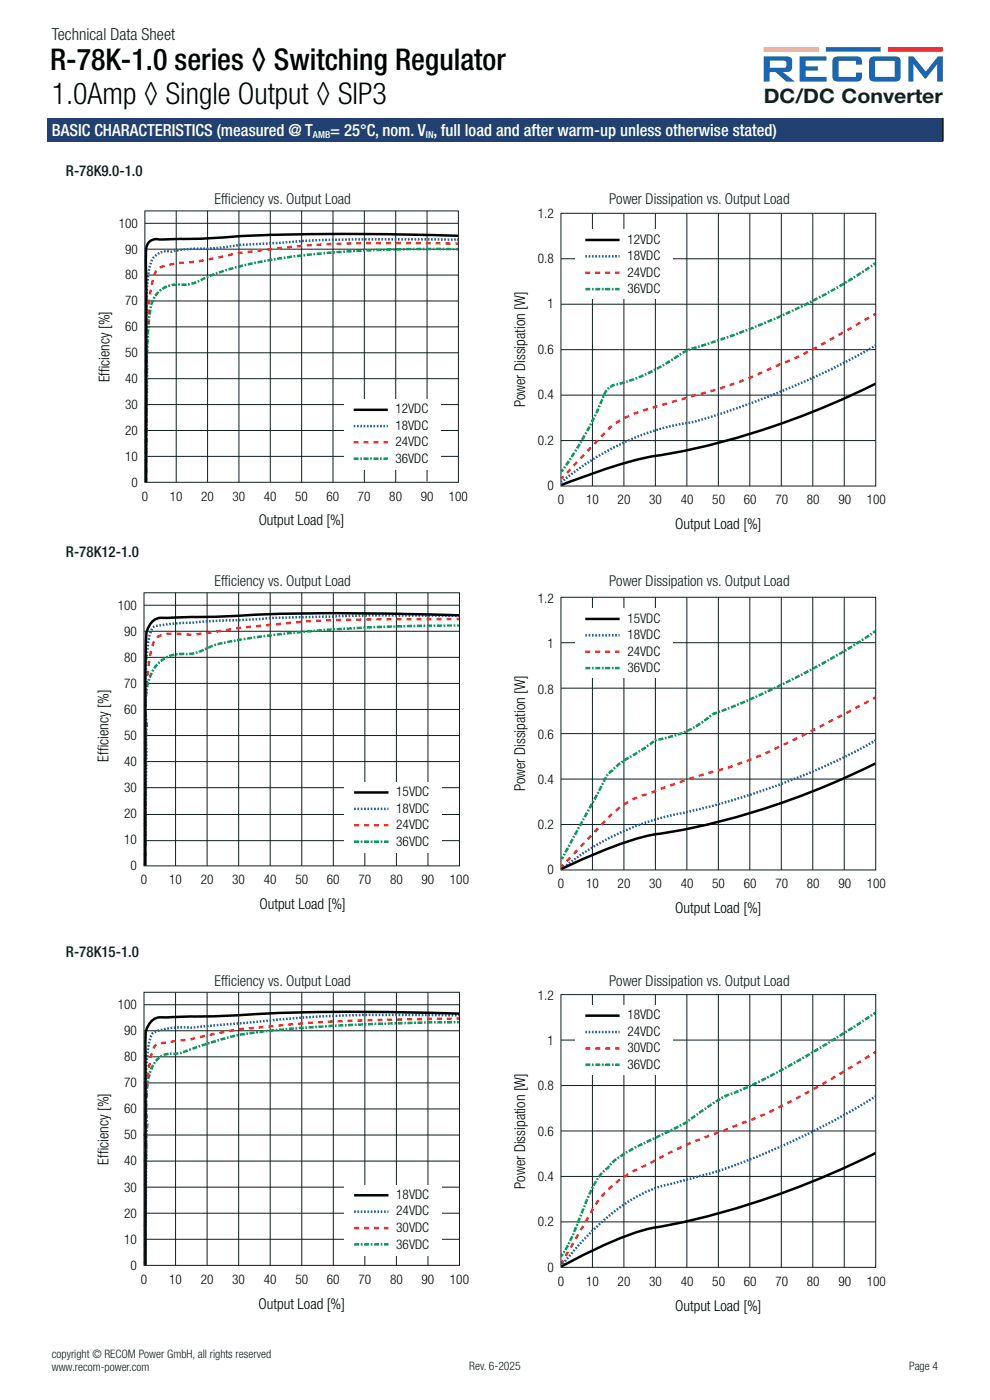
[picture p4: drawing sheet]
<svg xmlns="http://www.w3.org/2000/svg" width="210mm" height="297mm" viewBox="0 0 210 297" stroke-linecap="round" stroke-linejoin="round" font-family="sans-serif">
<path d="M162 10h11.6v.9l-11.6 .1z" fill="#fdbb27"/>
<path d="M175.2 10h11.6v.9l-11.6 .1z" fill="#1c65b0"/>
<path d="M188.4 10h11.6v.9l-11.6 .1z" fill="#d5282c"/>
<g fill="#1c65b0">
<path d="M169.6 12h5.7v.9h-4.4v1.2h2.5l.1 .8-2.6 .1v1.2l4.4 .1 .1 1h-5.8z"/>
<path d="M176.9 12.2l.9-.2h3.9a1.2 1.2 0 0 1 1.1 1.7h-1.2l-.1-.8h-3.6v3.4h3.6l.1-.9h1.2l.1 .8-.3 .8-.6 .3h-4.3a.99 .99 0 0 1-1.1-1.1v-3.3z"/>
<path d="M192.7 12h1.1l2.6 3.2 2.5-3.2h1.1v5.3h-1.2v-3.8l-2.5 3.2-.2-.1-2.4-3.1 .1 3.8h-1.1z"/>
<path d="M163.3 12.9h3a.4 .4 0 0 1 .5 .4v.6a.4 .4 0 0 1-.5 .5h-3zM162 12v5.3h1.3v-2h1.1l2.4 2h1.8l-2.5-2h.7a1.15 1.15 0 0 0 1.2-1.6 1.24 1.24 0 0 0-1-1.7z"/>
<path d="M185.6 12.9h4.2v3.4h-4.2zM184.6 12.2l-.2 .7v3.3a.97 .97 0 0 0 1.1 1.1h4.4l.7-.2 .4-.6 .1-3.4a1 1 0 0 0-1.2-1.1h-4.4z"/>
</g>
<g fill="none" stroke="#101f1e" stroke-width=".21">
<path d="M30.7 47.4h66.5M30.7 52.9h66.5M30.7 44.7h66.5v57.6h-66.5zM30.9 58.4h66.3M37.4 44.7v57.6M44 44.7v57.6M50.7 44.7v57.6M57.3 44.7v57.6M64 44.7v57.6M70.6 44.7v57.6M77.3 44.7v57.6M83.9 44.7v57.6"/>
<path d="M90.6 44.7v57.4M30.8 63.8h66.4M30.9 69.3h66.3M30.9 74.8h66.3M30.8 91.3h66.4M30.8 96.8h66.4M30.9 80.3h66.3M30.9 85.8h66.3"/>
</g>
<path d="M96.7 52.9h.5M31 101.6v.5" fill="none" stroke="#029854" stroke-width=".53"/>
<path d="M31 101.2v-.5" fill="none" stroke="#029854" stroke-width=".53" stroke-dasharray=".4 .4" stroke-linecap="butt"/>
<path d="M31 100.5v-5.7a377.1 377.1 0 0 1 .7-27.5 8.8 8.8 0 0 1 1.9-5.3 6.4 6.4 0 0 1 5.5-1.6 9.2 9.2 0 0 0 4.6-1.5 69.4 69.4 0 0 1 19.7-4.6 245.3 245.3 0 0 1 33.1-1.5" fill="none" stroke="#029854" stroke-width=".53" stroke-dasharray="1.1 .4 .4 .4" stroke-linecap="butt"/>
<path d="M96.6 51.7h.5M31 101.4v.5" fill="none" stroke="#ea2f31" stroke-width=".53"/>
<path d="M31 100.3v-16a149.8 149.8 0 0 1 .9-22.6l.8-3.3a2.58 2.58 0 0 1 2.4-2.1l3.6-.6a25.1 25.1 0 0 0 6.7-.9 97.2 97.2 0 0 1 13.8-2.1 192.2 192.2 0 0 1 27.3-1.1l9.6 .1" fill="none" stroke="#ea2f31" stroke-width=".53" stroke-dasharray="1.1 1.1" stroke-linecap="butt"/>
<path d="M97 50.8h.1M31 101.9v.2" fill="none" stroke="#1c57a4" stroke-width=".53"/>
<path d="M31 101.6l.2-24.7a123.6 123.6 0 0 1 .3-19.2l.3-1.4a3.8 3.8 0 0 1 4.6-2.9 33.2 33.2 0 0 1 8.2-.7l2.6-.2a95.3 95.3 0 0 1 12.8-1 226.1 226.1 0 0 1 25.6-.7h11.2" fill="none" stroke="#1c57a4" stroke-width=".53" stroke-dasharray=".4 .4" stroke-linecap="butt"/>
<path d="M97.2 50a562.9 562.9 0 0 0-46.5 .1l-7.8 .5-8.7 .2a2.35 2.35 0 0 0-3.2 2.3v49.2" fill="none" stroke="#000001" stroke-width=".53"/>
<path d="M72.9 84.8h20.6v14.9h-20.6z" fill="#fff"/>
<path d="M75 86.9h7.3M97.5 130.5a531.6 531.6 0 0 0-43.7-.1l-8.1 .4-10.8 .3a3.6 3.6 0 0 0-3.8 3.2l-.3 8.6v40.8" fill="none" stroke="#000001" stroke-width=".53"/>
<path d="M75 90.4h7.3" fill="none" stroke="#1c57a4" stroke-width=".53" stroke-dasharray=".4" stroke-linecap="butt"/>
<path d="M75 93.9h7.3" fill="none" stroke="#ea2f31" stroke-width=".53" stroke-dasharray="1.1" stroke-linecap="butt"/>
<path d="M75 97.3h7.3M30.8 181.9l.1-23.8a35.8 35.8 0 0 0-.1-8 15.6 15.6 0 0 1 1.8-8.2 7.2 7.2 0 0 1 7.3-3.1 14.8 14.8 0 0 0 5.4-1.9l1-.3a151.2 151.2 0 0 1 25.8-3.2l11.2-.5 13.5-.2" fill="none" stroke="#029854" stroke-width=".53" stroke-dasharray="1.1 .4 .4 .4" stroke-linecap="butt"/>
<g fill="none" stroke="#101f1e" stroke-width=".21">
<path d="M30.5 128.4h67M30.5 125.8h67v57.9h-67zM30.6 133.9h66.9M30.7 139.4h66.8M37.2 125.8v57.9M43.9 125.8v57.9M50.6 125.8v57.9M57.3 125.8v57.9M64 125.8v57.9M70.7 125.8v57.9M77.4 125.8v57.9M84.1 125.8v57.9"/>
<path d="M90.8 125.8v57.9M30.6 150.5h66.9M30.6 156h66.9M30.7 145h66.8M30.5 178.3h67M30.6 172.8h66.9M30.6 161.6h66.8M30.6 167.1h66.9"/>
</g>
<path d="M97.5 132.7h-.6M30.8 183v.5" fill="none" stroke="#029854" stroke-width=".53"/>
<path d="M30.8 182.6v-.5" fill="none" stroke="#029854" stroke-width=".53" stroke-dasharray=".4 .4" stroke-linecap="butt"/>
<path d="M96.9 131.3h.5M30.8 182.8v.5" fill="none" stroke="#ea2f31" stroke-width=".53"/>
<path d="M30.8 181.7v-16.5a184 184 0 0 1 .9-25.3l.8-3.2a3.3 3.3 0 0 1 3.6-2.3h2a17.7 17.7 0 0 0 6.8-.2l7.3-1.1a222.7 222.7 0 0 1 32.2-1.7l11.9-.1" fill="none" stroke="#ea2f31" stroke-width=".53" stroke-dasharray="1.1 1.1" stroke-linecap="butt"/>
<path d="M97.2 130.6h.2M30.8 183.3v.2" fill="none" stroke="#1c57a4" stroke-width=".53"/>
<path d="M30.8 183l.2-25.9a147.9 147.9 0 0 1 .4-20.3l.6-2.7 .4-.9 .5-.3a143.5 143.5 0 0 1 17.8-1.3 314.2 314.2 0 0 1 20.9-.9l7.2-.1h18.2" fill="none" stroke="#1c57a4" stroke-width=".53" stroke-dasharray=".4 .4" stroke-linecap="butt"/>
<path d="M73 165.9h20.7v15.1h-20.7z" fill="#fff"/>
<path d="M75.1 168.1h7.3M97.5 215a507.3 507.3 0 0 0-53.3 .6l-9.5 .2a3.6 3.6 0 0 0-3.8 4.2l-.1 48.4" fill="none" stroke="#000001" stroke-width=".53"/>
<path d="M75.1 171.6h7.3" fill="none" stroke="#1c57a4" stroke-width=".53" stroke-dasharray=".4" stroke-linecap="butt"/>
<path d="M75.1 175.1h7.3" fill="none" stroke="#ea2f31" stroke-width=".53" stroke-dasharray="1.1" stroke-linecap="butt"/>
<path d="M75.1 178.6h7.3" fill="none" stroke="#029854" stroke-width=".53" stroke-dasharray="1.1 .4 .4 .4" stroke-linecap="butt"/>
<g fill="none" stroke="#101f1e" stroke-width=".21">
<path d="M30.5 213.1h66.9M30.5 210.5h67v57.9h-67zM30.6 218.7h66.9M37.2 210.5v57.9M43.9 210.5v57.9M50.6 210.5v57.9M57.3 210.5v57.9M64 210.5v57.9M70.7 210.5v57.9M77.4 210.5v57.9M84.1 210.5v57.9M90.8 210.5v57.9"/>
<path d="M30.5 229.7h67M30.5 235.3h67M30.6 224.2h66.9M30.4 240.8h67M30.5 246.3h66.9M30.5 251.8h67M30.6 257.4h66.9M30.6 262.9h66.9"/>
</g>
<path d="M97.5 216.8h-.6M30.8 267.7v.5" fill="none" stroke="#029854" stroke-width=".53"/>
<path d="M30.8 267.4v-.6" fill="none" stroke="#029854" stroke-width=".53" stroke-dasharray=".3 .3" stroke-linecap="butt"/>
<path d="M30.8 266.7l.2-23.7a44 44 0 0 0 0-8.5 19 19 0 0 1 1.5-8.5 4.3 4.3 0 0 1 4.5-2.4l1.1-.2a65.5 65.5 0 0 1 17.9-4.6 400.6 400.6 0 0 1 40.8-2" fill="none" stroke="#029854" stroke-width=".53" stroke-dasharray="1 .3 .3 .3" stroke-linecap="butt"/>
<path d="M97.4 216.1h-.5M30.8 267.5v.5" fill="none" stroke="#ea2f31" stroke-width=".53"/>
<path d="M30.8 266.5l.1-16.6a197.6 197.6 0 0 1 .6-22.9 10.7 10.7 0 0 1 1.6-5.4l1.6-.4 6-.8a91.2 91.2 0 0 1 18.2-2.8 302.2 302.2 0 0 1 31.1-1.4l6.3-.1" fill="none" stroke="#ea2f31" stroke-width=".53" stroke-dasharray="1.1 1.1" stroke-linecap="butt"/>
<path d="M97.2 215.4h.2M30.8 268.1v.1" fill="none" stroke="#1c57a4" stroke-width=".53"/>
<path d="M30.8 267.7l.2-25.9a134.2 134.2 0 0 1 .5-19.8l.6-2.4a1.86 1.86 0 0 1 1.5-.9l1.7-.5a19.1 19.1 0 0 1 5.4-.2l11.2-1a259 259 0 0 1 34-1.7l11.1 .1" fill="none" stroke="#1c57a4" stroke-width=".53" stroke-dasharray=".4 .4" stroke-linecap="butt"/>
<path d="M73 251.4h20.7v15h-20.7z" fill="#fff"/>
<path d="M185.7 81.4a165.9 165.9 0 0 1-49.6 15.9 144.7 144.7 0 0 0-17 5.6M75.1 253.6h7.3" fill="none" stroke="#000001" stroke-width=".53"/>
<path d="M75.1 257h7.3" fill="none" stroke="#1c57a4" stroke-width=".53" stroke-dasharray=".4" stroke-linecap="butt"/>
<path d="M75.1 260.5h7.3" fill="none" stroke="#ea2f31" stroke-width=".53" stroke-dasharray="1.1" stroke-linecap="butt"/>
<path d="M120.1 98.7l.9-1.4a75.3 75.3 0 0 0 7.4-14.1 3.4 3.4 0 0 1 2.7-1.7 40.9 40.9 0 0 0 13.9-6.8 34.2 34.2 0 0 1 6.5-2.2 134.1 134.1 0 0 0 33.6-16.3M75.1 264h7.3" fill="none" stroke="#029854" stroke-width=".53" stroke-dasharray="1.1 .4 .4 .4" stroke-linecap="butt"/>
<g fill="none" stroke="#101f1e" stroke-width=".21">
<path d="M119 54.9h66.8M119 45.3h66.8v57.8h-66.8zM125.7 45.3v57.8M132.3 45.3v57.8M139 45.3v57.8M145.7 45.3v57.8M152.4 45.3v57.8M159.1 45.3v57.8M165.7 45.3v57.8M172.4 45.3v57.8M179.1 45.3v57.8M119 74.2h66.8"/>
<path d="M119 64.5h66.8M119 93.5h66.8M119 83.8h66.8"/>
</g>
<path d="M185.7 55.9l-.4 .2M119.5 99.6l-.4 .4" fill="none" stroke="#029854" stroke-width=".53"/>
<path d="M119.7 99.3l.3-.4" fill="none" stroke="#029854" stroke-width=".53" stroke-dasharray=".4 .4" stroke-linecap="butt"/>
<path d="M185.7 66.6l-.4 .2M119.5 101.1l-.4 .4" fill="none" stroke="#ea2f31" stroke-width=".53"/>
<path d="M120.2 100.3l8.6-9a13.3 13.3 0 0 1 5.9-3.6l8.1-2.5a190.1 190.1 0 0 0 16.3-5.1l11.2-4.9 14.5-8.1" fill="none" stroke="#ea2f31" stroke-width=".53" stroke-dasharray="1.1 1.1" stroke-linecap="butt"/>
<path d="M185.7 73.3l-.1 .1M119.3 102.1l-.2 .1" fill="none" stroke="#1c57a4" stroke-width=".53"/>
<path d="M119.5 101.9a56.5 56.5 0 0 1 27.6-12.4 176.6 176.6 0 0 0 38.3-16" fill="none" stroke="#1c57a4" stroke-width=".53" stroke-dasharray=".4 .4" stroke-linecap="butt"/>
<path d="M122 48.7h20.7v14.7h-20.7z" fill="#fff"/>
<path d="M124.2 50.9h7.2M185.7 162a154.8 154.8 0 0 1-47.7 15.2 105.1 105.1 0 0 0-18.9 7.1" fill="none" stroke="#000001" stroke-width=".53"/>
<path d="M124.2 54.4h7.2" fill="none" stroke="#1c57a4" stroke-width=".53" stroke-dasharray=".4" stroke-linecap="butt"/>
<path d="M124.2 57.9h7.2" fill="none" stroke="#ea2f31" stroke-width=".53" stroke-dasharray="1.1" stroke-linecap="butt"/>
<path d="M124.2 61.3h7.2M119.9 180.8l7.4-13.5a8.8 8.8 0 0 1 3.2-4.5l1.4-1.1 4.9-3 2.2-1.7a22.2 22.2 0 0 0 12.2-5.5 173.6 173.6 0 0 0 33.9-17.2" fill="none" stroke="#029854" stroke-width=".53" stroke-dasharray="1.1 .4 .4 .4" stroke-linecap="butt"/>
<g fill="none" stroke="#101f1e" stroke-width=".21">
<path d="M119 136.3h66.8M119 126.7h66.8v57.9h-66.8zM125.7 126.7v57.9M132.3 126.7v57.9M139 126.7v57.9M145.7 126.7v57.9M152.4 126.7v57.9M159.1 126.7v57.9M165.7 126.7v57.9M172.4 126.7v57.9M179.1 126.7v57.9M119 146h66.8"/>
<path d="M119 155.6h66.8M119 174.9h66.8M119 165.3h66.8"/>
</g>
<path d="M185.7 133.9l-.5 .3M119.4 181.8l-.2 .4" fill="none" stroke="#029854" stroke-width=".53"/>
<path d="M119.6 181.5l.3-.5" fill="none" stroke="#029854" stroke-width=".53" stroke-dasharray=".4 .4" stroke-linecap="butt"/>
<path d="M185.7 148l-.5 .2M119.5 183.5l-.4 .3" fill="none" stroke="#ea2f31" stroke-width=".53"/>
<path d="M120.2 182.7l8.3-8.7a18.6 18.6 0 0 1 9.6-5.8 146.6 146.6 0 0 1 17.2-5.6 113.3 113.3 0 0 0 17.4-7.8l12-6.3" fill="none" stroke="#ea2f31" stroke-width=".53" stroke-dasharray="1.1 1.1" stroke-linecap="butt"/>
<path d="M185.7 157.1l-.2 .1M119.3 184.3l-.1 .1" fill="none" stroke="#1c57a4" stroke-width=".53"/>
<path d="M119.6 184.1a57.6 57.6 0 0 1 26.8-12 151.9 151.9 0 0 0 39-14.8" fill="none" stroke="#1c57a4" stroke-width=".53" stroke-dasharray=".4 .4" stroke-linecap="butt"/>
<path d="M122 129.1h20.7v14.7h-20.7z" fill="#fff"/>
<path d="M124.2 131.3h7.2M185.8 244.7a173.1 173.1 0 0 1-47.8 15.9 81.7 81.7 0 0 0-17.5 7.3l-1.4 .8" fill="none" stroke="#000001" stroke-width=".53"/>
<path d="M124.2 134.8h7.2" fill="none" stroke="#1c57a4" stroke-width=".53" stroke-dasharray=".4" stroke-linecap="butt"/>
<path d="M124.2 138.3h7.2" fill="none" stroke="#ea2f31" stroke-width=".53" stroke-dasharray="1.1" stroke-linecap="butt"/>
<path d="M124.2 141.7h7.2M120 265.1a105.7 105.7 0 0 0 4.7-11.1 13.6 13.6 0 0 1 4.3-6.3 15.5 15.5 0 0 1 5.8-4.3l6.5-3.1a39 39 0 0 0 8.6-5.3l2.1-1.4a17.9 17.9 0 0 1 5-2.3 201.7 201.7 0 0 0 28.1-16.1" fill="none" stroke="#029854" stroke-width=".53" stroke-dasharray="1.1 .4 .4 .4" stroke-linecap="butt"/>
<g fill="none" stroke="#101f1e" stroke-width=".21">
<path d="M119 211h66.8v57.9h-66.8zM125.7 211v57.9M132.3 211v57.9M139 211v57.9M145.7 211v57.9M152.4 211v57.9M159.1 211v57.9M165.7 211v57.9M172.4 211v57.9M179.1 211v57.9M119 220.6h66.8M119 230.3h66.7"/>
<path d="M119 239.9h66.8M119 259.2h66.8M119 249.6h66.8"/>
</g>
<path d="M185.7 214.9l-.4 .2M119.4 266l-.4 .4" fill="none" stroke="#029854" stroke-width=".53"/>
<path d="M119.6 265.7l.3-.4" fill="none" stroke="#029854" stroke-width=".53" stroke-dasharray=".4 .4" stroke-linecap="butt"/>
<path d="M185.8 223.2l-.5 .3M119.5 267.4l-.3 .4-.2 .1" fill="none" stroke="#ea2f31" stroke-width=".53"/>
<path d="M120 266.5l5.3-9.2a20 20 0 0 1 9.4-9l2.2-1.1a96.2 96.2 0 0 1 17.7-7.8 109.3 109.3 0 0 0 18.3-8.6l11.9-7.1" fill="none" stroke="#ea2f31" stroke-width=".53" stroke-dasharray="1.1 1.1" stroke-linecap="butt"/>
<path d="M185.7 232.6l-.1 .1M119.2 268.4l-.2 .1" fill="none" stroke="#1c57a4" stroke-width=".53"/>
<path d="M119.4 268.2a58.7 58.7 0 0 1 15.2-14.1 26.7 26.7 0 0 1 8.7-3.2 120.5 120.5 0 0 0 27.8-10.2l7.2-3.7 7.1-4.2" fill="none" stroke="#1c57a4" stroke-width=".53" stroke-dasharray=".4 .4" stroke-linecap="butt"/>
<path d="M122 213.3h20.7v14.7h-20.7z" fill="#fff"/>
<path d="M124.2 215.5h7.2" fill="none" stroke="#000001" stroke-width=".53"/>
<path d="M124.2 218.9h7.2" fill="none" stroke="#1c57a4" stroke-width=".53" stroke-dasharray=".4" stroke-linecap="butt"/>
<path d="M124.2 222.4h7.2" fill="none" stroke="#ea2f31" stroke-width=".53" stroke-dasharray="1.1" stroke-linecap="butt"/>
<path d="M124.2 225.9h7.2" fill="none" stroke="#029854" stroke-width=".53" stroke-dasharray="1.1 .4 .4 .4" stroke-linecap="butt"/>
<path d="M10 25h190v5h-190z" fill="#224071"/>
<path d="M200 25v5" fill="none" stroke="#101f1e" stroke-width=".35"/>
<g font-size="6.3" fill="#000201">
<text x="10.6" y="14.8">R-78K-1.0 series ◊ Switching Regulator</text>
<text x="11" y="22">1.0Amp ◊ Single Output ◊ SIP3</text>
</g>
<text font-size="4.2" fill="#101f1e" x="162" y="21.9">DC/DC Converter</text>
<text font-size="3.5" fill="#101f1e" x="11" y="8.5">Technical Data Sheet</text>
<g font-size="3.5" fill="#fff">
<text x="11" y="28.8">BASIC CHARACTERISTICS (measured @ T</text>
<text x="70" y="28.8">= 25°C, nom. V , full load and after warm-up unless otherwise stated)</text>
</g>
<g font-size="3.2" fill="#101f1e">
<text x="14" y="37.3">R-78K9.0-1.0</text>
<text x="45.5" y="43.4">Efficiency vs. Output Load</text>
<text x="129.2" y="43.4">Power Dissipation vs. Output Load</text>
<text x="14" y="118.3">R-78K12-1.0</text>
<text x="45.5" y="124.4">Efficiency vs. Output Load</text>
<text x="129.2" y="124.3">Power Dissipation vs. Output Load</text>
<text x="14" y="203">R-78K15-1.0</text>
<text x="45.5" y="209.1">Efficiency vs. Output Load</text>
<text x="129.2" y="209.1">Power Dissipation vs. Output Load</text>
</g>
<g font-size="3.2" fill="#000001">
<text x="23.2" y="81.1" transform="rotate(-90 23.2 81.1)">Efficiency [%]</text>
<text x="111.4" y="86.4" transform="rotate(-90 111.4 86.4)">Power Dissipation [W]</text>
<text x="54.9" y="111.5">Output Load [%]</text>
<text x="143.2" y="112.3">Output Load [%]</text>
<text x="23" y="161.6" transform="rotate(-90 23 161.6)">Efficiency [%]</text>
<text x="111.4" y="167.9" transform="rotate(-90 111.4 167.9)">Power Dissipation [W]</text>
<text x="55" y="192.9">Output Load [%]</text>
<text x="143.2" y="193.8">Output Load [%]</text>
<text x="23" y="247.1" transform="rotate(-90 23 247.1)">Efficiency [%]</text>
<text x="111.4" y="252.2" transform="rotate(-90 111.4 252.2)">Power Dissipation [W]</text>
<text x="54.9" y="277.6">Output Load [%]</text>
<text x="143.2" y="278.1">Output Load [%]</text>
</g>
<g font-size="2.8" fill="#000001">
<text x="114.1" y="46.1">1.2</text>
<text x="25.2" y="48.3">100</text>
<text x="26.6" y="53.8">90</text>
<text x="133.1" y="51.7">12VDC</text>
<text x="26.6" y="59.3">80</text>
<text x="114.1" y="55.8">0.8</text>
<text x="133.1" y="55.2">18VDC</text>
<text x="133.1" y="58.7">24VDC</text>
<text x="26.6" y="64.8">70</text>
<text x="116.1" y="65.4">1</text>
<text x="133.1" y="62.2">36VDC</text>
<text x="26.6" y="70.3">60</text>
<text x="26.6" y="75.8">50</text>
<text x="114.1" y="75.1">0.6</text>
<text x="26.6" y="81.3">40</text>
<text x="26.6" y="86.8">30</text>
<text x="83.9" y="87.7">12VDC</text>
<text x="114.1" y="84.7">0.4</text>
<text x="26.6" y="92.2">20</text>
<text x="83.9" y="91.2">18VDC</text>
<text x="83.9" y="94.7">24VDC</text>
<text x="114.1" y="94.4">0.2</text>
<text x="26.6" y="97.7">10</text>
<text x="83.9" y="98.2">36VDC</text>
<text x="27.9" y="103.2">0</text>
<text x="30.1" y="106.2">0</text>
<text x="36" y="106.2">10</text>
<text x="42.7" y="106.2">20</text>
<text x="49.3" y="106.2">30</text>
<text x="56" y="106.2">40</text>
<text x="62.6" y="106.2">50</text>
<text x="69.3" y="106.2">60</text>
<text x="75.9" y="106.2">70</text>
<text x="82.6" y="106.2">80</text>
<text x="89.2" y="106.2">90</text>
<text x="95.2" y="106.2">100</text>
<text x="116.1" y="104">0</text>
<text x="118.3" y="107">0</text>
<text x="124.3" y="107">10</text>
<text x="131" y="107">20</text>
<text x="137.7" y="107">30</text>
<text x="144.4" y="107">40</text>
<text x="151.1" y="107">50</text>
<text x="157.8" y="107">60</text>
<text x="164.5" y="107">70</text>
<text x="171.2" y="107">80</text>
<text x="177.9" y="107">90</text>
<text x="183.9" y="107">100</text>
<text x="25" y="129.3">100</text>
<text x="114.1" y="128">1.2</text>
<text x="26.3" y="134.8">90</text>
<text x="116.1" y="137.6">1</text>
<text x="133.1" y="132.1">15VDC</text>
<text x="133.1" y="135.6">18VDC</text>
<text x="26.3" y="140.4">80</text>
<text x="133.1" y="139.1">24VDC</text>
<text x="133.1" y="142.6">36VDC</text>
<text x="26.3" y="145.9">70</text>
<text x="114.1" y="147.1">0.8</text>
<text x="26.3" y="151.4">60</text>
<text x="26.3" y="157">50</text>
<text x="114.1" y="156.7">0.6</text>
<text x="26.3" y="162.5">40</text>
<text x="114.1" y="166.3">0.4</text>
<text x="26.3" y="168">30</text>
<text x="26.3" y="173.6">20</text>
<text x="84.1" y="168.9">15VDC</text>
<text x="84.1" y="172.4">18VDC</text>
<text x="26.3" y="179.1">10</text>
<text x="84.1" y="175.9">24VDC</text>
<text x="84.1" y="179.5">36VDC</text>
<text x="114.1" y="175.9">0.2</text>
<text x="27.7" y="184.6">0</text>
<text x="116.1" y="185.5">0</text>
<text x="29.9" y="187.6">0</text>
<text x="35.9" y="187.6">10</text>
<text x="42.6" y="187.6">20</text>
<text x="49.3" y="187.6">30</text>
<text x="56" y="187.6">40</text>
<text x="62.7" y="187.6">50</text>
<text x="69.3" y="187.6">60</text>
<text x="76" y="187.6">70</text>
<text x="82.7" y="187.6">80</text>
<text x="89.4" y="187.6">90</text>
<text x="95.4" y="187.6">100</text>
<text x="118.3" y="188.5">0</text>
<text x="124.3" y="188.5">10</text>
<text x="131" y="188.5">20</text>
<text x="137.7" y="188.5">30</text>
<text x="144.4" y="188.5">40</text>
<text x="151.1" y="188.5">50</text>
<text x="157.8" y="188.5">60</text>
<text x="164.5" y="188.5">70</text>
<text x="171.2" y="188.5">80</text>
<text x="177.9" y="188.5">90</text>
<text x="183.9" y="188.5">100</text>
<text x="25" y="214.1">100</text>
<text x="114.1" y="212.1">1.2</text>
<text x="26.3" y="219.6">90</text>
<text x="116.1" y="221.7">1</text>
<text x="133.1" y="216.2">18VDC</text>
<text x="133.1" y="219.7">24VDC</text>
<text x="26.3" y="225.1">80</text>
<text x="133.1" y="223.3">30VDC</text>
<text x="133.1" y="226.8">36VDC</text>
<text x="26.3" y="230.7">70</text>
<text x="114.1" y="231.3">0.8</text>
<text x="26.3" y="236.2">60</text>
<text x="26.3" y="241.7">50</text>
<text x="114.1" y="240.9">0.6</text>
<text x="26.3" y="247.2">40</text>
<text x="114.1" y="250.5">0.4</text>
<text x="26.3" y="252.8">30</text>
<text x="84.1" y="254.3">18VDC</text>
<text x="84.1" y="257.9">24VDC</text>
<text x="26.3" y="258.3">20</text>
<text x="26.3" y="263.8">10</text>
<text x="84.1" y="261.4">30VDC</text>
<text x="114.1" y="260.2">0.2</text>
<text x="27.7" y="269.4">0</text>
<text x="84.1" y="264.9">36VDC</text>
<text x="116.1" y="269.8">0</text>
<text x="29.9" y="272.3">0</text>
<text x="35.9" y="272.3">10</text>
<text x="42.6" y="272.3">20</text>
<text x="49.3" y="272.3">30</text>
<text x="56" y="272.3">40</text>
<text x="62.7" y="272.3">50</text>
<text x="69.3" y="272.3">60</text>
<text x="76" y="272.3">70</text>
<text x="82.7" y="272.3">80</text>
<text x="89.4" y="272.3">90</text>
<text x="95.4" y="272.3">100</text>
<text x="118.3" y="272.8">0</text>
<text x="124.3" y="272.8">10</text>
<text x="131" y="272.8">20</text>
<text x="137.7" y="272.8">30</text>
<text x="144.4" y="272.8">40</text>
<text x="151.1" y="272.8">50</text>
<text x="157.8" y="272.8">60</text>
<text x="164.5" y="272.8">70</text>
<text x="171.2" y="272.8">80</text>
<text x="177.9" y="272.8">90</text>
<text x="183.9" y="272.8">100</text>
</g>
<g font-size="2.5" fill="#101f1e">
<text x="11" y="288.1">copyright © RECOM Power GmbH, all rights reserved</text>
<text x="11" y="290.8">www.recom-power.com</text>
<text x="99.5" y="290.6">Rev. 6-2025</text>
<text x="192.8" y="290.6">Page 4</text>
</g>
<g font-size="2.1" fill="#fff">
<text x="66.4" y="29.2">AMB</text>
<text x="90.3" y="29.2">IN</text>
</g>
</svg>
